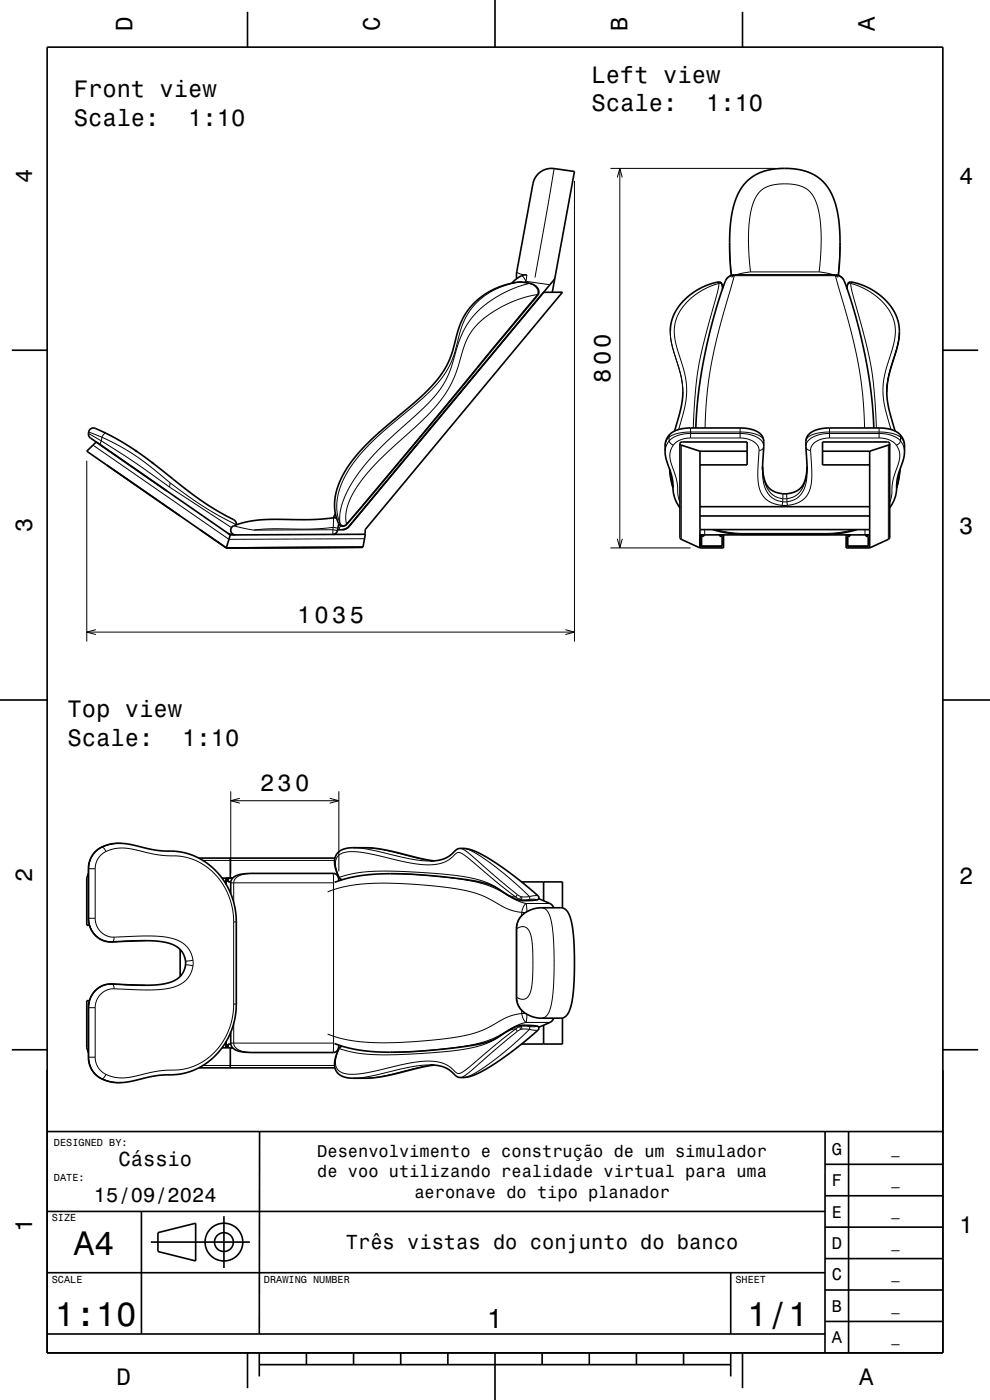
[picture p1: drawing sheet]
<svg xmlns="http://www.w3.org/2000/svg" width="210mm" height="297mm" viewBox="0 0 210 297" stroke-linecap="round" stroke-linejoin="round" font-family="sans-serif">
<g fill="none" stroke="#000" stroke-width=".21">
<path d="M117.5 35.8l-4 23.1M121.9 38.4v97.7M129.5 35.7h35M131 37.7l.5-2 .5 2M131.5 35.7v80.5M109.6 57.7l.3 .2 1.2 .4M109.6 59.9h.2M109.8 59.9a14.6 14.6 0 0 0-12.6 11.8 20.1 20.1 0 0 1-7.4 12.7l-2 1.7a81.6 81.6 0 0 0-11.3 10.2 17.5 17.5 0 0 0-5.1 11.3l.2 1.6 .5 1.7M110.4 59.8v.1M110.4 59.9h.3M110.4 59.9h-.6M110.7 58.5l.3 .3 .6 .9"/>
<path d="M110.7 59.8v.1M110.7 59.9l1.6 .2M111.6 59.7l-.4 .2M111.6 59.7l5 .7M111.8 58.3l-.2 1.4M117.4 59.4l.2 .1M152.1 59.9l.4 .2M152.6 59.8l.4 .3M152.9 59.9l.2 .2M154.8 51.5l.4 6.9M155.8 58.5l-.2 .4a141.8 141.8 0 0 0-5.4 22.5l-.5 5.1-.1 4.3M155.8 58.5a1.81 1.81 0 0 0-1.9 1"/>
<path d="M155.8 58.5h21.4M155.8 58.3v.2M159.2 57.7a36 36 0 0 1 .4-14.2 5.7 5.7 0 0 1 6-4.5h.6a6.7 6.7 0 0 1 6 2.1l.7 1.3 .6 1.7a38.7 38.7 0 0 1 .3 13.6M159.2 57.7l-1.9 .3a2.88 2.88 0 0 0-2.1 .9M159.2 57.7h14.6M173.8 57.7l1.9 .3a3 3 0 0 1 2 .9M177.2 58.5a1.81 1.81 0 0 1 1.8 1M177.2 58.5l.1 .4a136.8 136.8 0 0 1 5.6 23.9l.5 8M177.2 58.3v.2M178.2 51.5l-.4 6.9M180.1 59.9l-.2 .2M180.4 59.8l-.4 .3"/>
<path d="M180.9 59.9l-.4 .2M112.3 60.1l.9 .4 .6 .6 .3 .7-.1 .7M112.3 60.1a21.6 21.6 0 0 0-13.5 9.3l-1.1 2.2-.9 2.6a21.1 21.1 0 0 1-5.4 10.7l-2.7 2.7a88.1 88.1 0 0 0-11.9 11.7 19.2 19.2 0 0 0-4.8 10.7l.1 .9M112.3 60.1h.1M113.9 62.6v.2M113.9 62.6l-24.9 30.1-15.3 18.2M114 62.5l.1 .1M114 62.5a22.9 22.9 0 0 0-13.9 7.7l-1.5 2.9a44 44 0 0 1-3.4 9.3 38.5 38.5 0 0 1-8.4 9.4 59.7 59.7 0 0 0-11 11.4 10.4 10.4 0 0 0-2.3 8M114 62.5l-.1 .1M142.2 70.4l.3 2.8 2 7 .4 3M142.2 70.3l.4 2.9 1.9 6.9 .4 3M152.5 60.1l-.7 3.2a100.7 100.7 0 0 0-4.1 17.9l-.6 9.6"/>
<path d="M152.5 60.1a13.1 13.1 0 0 0-9.2 7.9 11.5 11.5 0 0 0 .8 7.3 19.2 19.2 0 0 1 1.5 9.3l-.5 2.4-1.1 4.1M153 60.1l.2 .7v.6M153 60.1h-.5M153 60.1h.1M153.1 60.1l.1 1.3M153.1 60.1v.1M179.9 60.1l-.2 1.3M179.9 60.1v.1M180 60.1h.5M180 60.1h-.1M180 60.1l-.3 .7v.6M180.5 60.1a13.1 13.1 0 0 1 9.1 7.9 11.4 11.4 0 0 1-.7 7.3 19.1 19.1 0 0 0-1.5 9.3l.5 2.7 1.1 3.8"/>
<path d="M180.5 60.1l.5 2.6a109.3 109.3 0 0 1 4.2 17.9l.7 10.2M190.8 70.3l-.4 2.8-1.9 6.8-.4 3.2M190.8 70.4l-.5 3.1-1.8 6.5-.4 3.2M18.4 97.7v38.4M18.8 92l2.7 1.5M18.8 91.6l2.8 1.2M19.7 94.4l28.9 20 28.7-.1M21.5 93.5l6.9 4.5 7.6 5.3M21.5 93.5l-.2 .6v.3M21.6 92.8l2.3 1a56.6 56.6 0 0 1 12.2 8.6M21.6 92.8l-.1 .7M22.5 91.9l-.4 .1-.5 .8"/>
<path d="M141.9 93.5l.4 .6 .5 .3M141.9 93.5l-.6 1.2-.2 1.1M141.9 92.8l-.6 .8-.2 1M141.9 92.8v.7M142.1 99.6l.2 1.9 .5 2M142.1 99.7l.7 3.5M142.1 92.1l-.2 .7M142.8 94.4l-.6 1.4-.1 1.4 1.4 4.6 .3 3.3 .4 1.4M144.5 94.4v20M146.5 92.9a4.5 4.5 0 0 0-3.7 1.5M146.5 92.9h10.5M146.5 90.8v2.1"/>
<path d="M157 91.6l2.1 .2 1.4 .4 1.2 .6 .3 .8M157 91.6l-11.7 .1-1.9 .3-1.5 .8M157 90.8v.8M157 91.6v.4M157 92.9l1.6 .2 1.3 .6 .8 .8 .3 1.1M157 92l1.8 .1 1.7 .6 1.1 .9 .4 1M157 92h-10.5a6.2 6.2 0 0 0-4.6 1.5M157 92v.9M161 95.6l-.2 5.6 .1 1.5 .4 1.6 .7 1.1 1 .9 1.2 .6 1.7 .3M161.7 99.8l.3 2.7 .8 2 .6 .8 .7 .5 .8 .4 1.1 .2M161.8 99l.3 2.9 .9 2 1.2 1.3 1.8 .6M162 94.8l-.3 .6-.7 .2"/>
<path d="M170.9 94.8l.3 .5 .7 .3M171.2 99l-.3 2.8-.9 2.1-.6 .8-.7 .5-1.8 .6M171.2 99.8l-.2 2.7-.9 2.1-.6 .7-.8 .6-1.8 .5M171.9 95.6l.3 5.8-.2 1.7-.3 1.1-.7 1.2-1.1 .9-1.3 .6-1.5 .3M176 92h10.5a6.2 6.2 0 0 1 4.5 1.5M176 92.9l-1.6 .2-1.4 .6-.8 .9-.3 1M176 92a5.4 5.4 0 0 0-4.9 2l-.2 .6M176 92.9h10.5M176 92v.9M176 91.6l11.6 .1 2.2 .4 1.2 .7M176 91.6l-2.1 .2-1.5 .4-1.1 .6-.3 .8M176 90.8v.8"/>
<path d="M176 91.6v.4M186.5 92.9a4.6 4.6 0 0 1 3.6 1.5M186.5 90.8v2.1M188.4 94.4v20M190.1 94.4l.6 1.3 .1 1.4-1.3 4.7-.3 3.2-.5 1.5M190.8 92.1l.2 .7M190.9 99.7l-.7 3.5M190.9 99.6l-.2 1.8-.5 2.1M191 93.5l.7 1.2 .2 1.1M191 93.5l-.3 .6-.6 .3M191 92.8l.7 .9 .2 .9M191 92.8v.7"/>
<path d="M36 103.3l13.1 8.6M36.1 102.4l4.2 3.1 3.4 2.3 2.9 1.7 3.5 1.8M36.1 102.4l-.1 .9M49.6 111.5l4.3 1M70.6 112.4l-16.7 .1M70.6 112.4v1M70.6 112.4l1 .2M70.7 111.9l-4.2 .3h-8.8l-3.8 .3M70.7 111.9l-.1 .5M70.7 111.9l1 .1M70.7 109.8v2.1M71.7 110.7l.4 .2"/>
<path d="M71.8 111.1l.5 .1M72.1 110.9l.2 .3M72.2 111.5l-.4 .9M73.5 111.2l-.7 .3-.5-.3M73.5 111.2h.1M73.7 110.9l-.2 .3M73.7 110.9h.1M129.5 116.2h17M131 114.3l.5 1.9 .5-1.9M142.8 103v.4M149.5 112.4v1.1M152 112.4l3 .6 2.8 .2"/>
<path d="M157.8 113.2h17.4M157.8 113.2v.1M165.9 107.2h1.2M166 104.7v1.1M166 106.4h.9M166 106.4l-.1 .8M166 105.8h.9M166 105.8v.6M166.9 106.4l.2 .8M166.9 105.8v.6M167 104.7l-.1 1.1M175.2 113.2v.1"/>
<path d="M181 112.4l-2.8 .6-3 .2M183.5 112.4v1.1M190.2 103.2v.1M190.2 103v.4M18.4 134.1h103.5M20.3 133.6l-1.9 .5 1.9 .5M119.9 133.6l2 .5-2 .5M21.5 179.7a5 5 0 0 0-2.7 4.6M21.5 179.7v.1M21.5 179.7h.1M21.6 179.7l-1.1 .8-.7 .7-.6 1-.3 1.2-.1 11.4M21.6 179.7l.4 .2 .5 .8"/>
<path d="M25.1 178.9l-1.8 .2-1.8 .6M25.3 178.9l-1.9 .2-1.8 .6M48.9 167.9v17.4M48.9 169.9h23M50.9 169.3l-2 .6 2 .5M69.9 169.3l2 .6-2 .5M71.9 167.9v17M75 179.8l3.6 .5 8.8 2 3.8 .4M77.5 179.8l3.7 .5 7.5 1.8 3.3 .5M97.6 180l.7 .2 1 .7 10.5 8.9M98.2 180l1.5 .4 2.5 1.4a72.1 72.1 0 0 1 10.1 8.4M18.8 184.3h1.4"/>
<path d="M18.8 194.8l.4 2 1 1.7 1.5 1 .9 .2 1 .1M18.8 184.3v10.5M18.8 194.8l.1 1 .3 1 1.1 1.6 1.5 1.1 1 .2 1 .1M18.8 194.8h.1M20.2 194.8l.3 1.6 .9 1.3 1.3 .9 1.5 .2M20.2 194.8h-1.4M20.2 184.3v10.5M22.5 180.7l1.9-.7 2.1-.1 6.3 1.3 2.6 .3a13.3 13.3 0 0 1 14.1 12.7l.1 1.4M22.5 180.7l-1 .6-.7 .8-.5 1.1-.1 1.1M23.6 199.8h.1M23.8 199.8h-.2M24.2 198.8l6.1-.2 3.8 .1 2.6 .4 2 .9a5.2 5.2 0 0 1 2.2 3.7"/>
<path d="M24.2 198.8l-.1 .7-.3 .3M30.7 199.6l-6.9 .2M30.8 199.6l-7.2 .2M35.9 180.6h.3M43 182.5h28M48.9 187.3h21.8M49.6 195.6v17.4M49.6 195.6h.5M53.9 185.3l-2.6 .3-.9 .4-.6 .5-.2 .7v4.2M69.5 189.2a32.4 32.4 0 0 1 13.7-1.8 73.3 73.3 0 0 1 17.8 2.1 40.2 40.2 0 0 1 6.6 3.3l1.4 .5 1.7 .3M70.7 185.3v2M70.7 187.3v34"/>
<path d="M71.7 185.7l.1 .1M71.8 185.8l.2 .3M71.8 185.8a4.1 4.1 0 0 1-.2-4.1 4.3 4.3 0 0 1 3.9-1 93.4 93.4 0 0 1 11.2 2.3 12.3 12.3 0 0 0 8.3-.4l1.4-1.3a1.19 1.19 0 0 1 1.9 0l11.1 9M71.8 186l.2 .1M72 186.1l.6 .5M72 186.1a30.1 30.1 0 0 1 11.9-1.3l3 .1a71.7 71.7 0 0 1 14.4 1.7 18.7 18.7 0 0 1 6.4 3.2l1 .4 .7 .1M82.9 185.3l8.6 .5a43 43 0 0 1 13.3 2.5l1.5 .8a15.6 15.6 0 0 0 5.3 2.6M109.4 190.3l.8 .5M109.5 197h.1M109.6 197l.9-.4h.7l.6 .3 .5 .7 .6 2.4 .1 4.3-.1 4.3-.6 2.3-.5 .7-.5 .3-.8 .1-.9-.4M109.6 197v14.6M109.8 189.8l.6 .4"/>
<path d="M109.8 189.8l-.4 .5M110.2 190.8l.3 .3M110.2 190.8l.4 .1M110.4 190.2l.3 .1M110.4 190.2l-.2 .6M110.6 190.9l.1 .2M110.7 193.6v.6M110.7 193.6h.8M110.7 190.3l-.1 .6M111.3 193.7a3.9 3.9 0 0 0-1.7 3.3M111.6 191.7l-.6 .6-.3 1.3M111.6 191.7l.2 1.7"/>
<path d="M111.6 191.7h5M112.3 190.2l-1.6 .1M112.3 190.2l.1 .6M112.4 190.8h.9l.6 .1M112.4 190.8l-1.8 .1M114.1 190l-1.8 .2M114.8 192.6l.7 .1 .5 .5 .5 .8 .4 1.1 .4 3.2 .2 5.5-.1 5.6-.4 3.6-.3 1.2-.5 1-.7 .6-.7 .2M18.8 213.8h1.4M18.8 213.8v10.5M18.8 213.8h.1M18.8 213.8l.1 11.4 .3 1.1 .6 1 .8 .9 1 .6M20.2 213.8v10.5"/>
<path d="M23.6 208.8l-1.8 .3-1.6 1-.6 .8-.5 .9-.3 2M23.6 208.8h.1M23.6 208.8l7.2 .2M23.6 208.8h.2M23.8 208.8l-1.9 .3-.9 .4-.7 .7-1.1 1.6-.4 2M23.8 208.8l6.9 .2M23.8 208.8l.3 .3 .1 .7M24.2 209.8l-1.6 .2-1.2 .9-.9 1.3-.3 1.6M39.3 204.7l1.6 .2M40.9 203.7v1.2M40.9 204.9a5.7 5.7 0 0 1-5.4 4.8l-4.2 .3-7.1-.2M40.9 203.7l-1.6 .2"/>
<path d="M49.6 213a13.6 13.6 0 0 1-12 14l-4 .2-5.3 1.2-2.1 .3-2-.2-1.7-.6M49.6 213h.5M49.6 217.2v4.1l.2 .8 .6 .5 .8 .4 2.7 .3M109.4 218.3l.4 .5M109.4 218.3l-11.1 9a1.19 1.19 0 0 1-1.9 0 7 7 0 0 0-6.2-2.2 58.7 58.7 0 0 0-11.1 2.2 12.4 12.4 0 0 1-6.4 .3 2.46 2.46 0 0 1-1.4-3.4l.5-1.4M109.4 218.3a4.8 4.8 0 0 0-2.7 1.1 19.7 19.7 0 0 1-10.3 3.5l-1.7 .2a87.9 87.9 0 0 1-19.2 .3l-3.5-1M109.5 211.6h.1M109.6 211.6a3.9 3.9 0 0 0 1.7 3.3M109.8 218.8l-10.5 8.9-1 .7-.7 .2M110.2 217.8l.2 .6M110.2 217.8l-.8 .5M110.4 218.4l-.6 .4"/>
<path d="M110.5 217.5l-.3 .3M110.6 217.7l1.8 .1M110.6 217.7l.1 .6M110.6 217.7l-.4 .1M110.7 215l.3 1.2 .6 .7M110.7 215a13.8 13.8 0 0 0-6.5 2.7 24 24 0 0 1-9.9 2.7 74.3 74.3 0 0 1-20 .3l-2.7-.6-2.1-.7M110.7 214.3v.7M110.7 215h.8M110.7 217.5l-.1 .2M110.7 218.3l1.6 .1M110.7 218.3l-.3 .1M111.6 216.9a19.2 19.2 0 0 0-5.8 2.9 27.5 27.5 0 0 1-10.5 2.6l-6.8 .6-5.6 .2"/>
<path d="M111.6 216.9h5M111.8 215.2l-.2 1.7M112.3 218.4l1.8 .1M112.3 218.4l-2 1.9a44.2 44.2 0 0 1-10.9 8l-1.2 .3M112.4 217.8l-.1 .6M113.9 217.7l-.6 .1h-.9M18.8 224.3h1.4M18.8 224.3l.1 1.3 .6 1.4 .9 1 1.1 .8M20.2 224.3l.1 1.1 .5 1 .7 .8 1 .7M21.5 228.8h.1M21.5 228.8l1.9 .7 1.7 .2M21.6 228.8l1.9 .7 1.8 .2"/>
<path d="M22.5 227.9l-.5 .8-.4 .1M35.9 228h.3M43 226h28M48.9 221.3h21.8M70.7 221.3v2M71.8 222.8l-.1 .1M72 222.4l-.2 .4M72 222.4l-.2 .2M72.6 221.9l-.6 .5M91.2 225.9l-3.8 .4-8.8 2-3.6 .4M92 225.9l-3.3 .6-7.7 1.9-3.5 .3"/>
</g>
<g fill="none" stroke="#000" stroke-width=".35">
<path d="M10 10h190v277h-190zM52.5 2.5v7.5M105 0v10M157.5 2.5v7.5M109.6 59.1v-1.4l3.4-18.7a4 4 0 0 1 4.5-3.2l4.4 .6-4.7 25.6M110.7 59.8h.1M111.8 58.3l-.8 .1-.8 .3-1.7 1.4M117.6 59.2l-43.5 52.5-1 .6-1.5 .1M153.9 59.5a105.1 105.1 0 0 0-6.3 31.3M153.9 59.5a2 2 0 0 1 1.9-1.2h21.4a2 2 0 0 1 1.8 1.2M153.9 59.5h.1M155.1 58.4l-.3-3.7v-3.7l.3-4.9a11.9 11.9 0 0 1 4.1-8.3l2-1.2 2.2-.6a13.3 13.3 0 0 1 10.1 1.6l1.6 1.5 1.2 1.8a27.9 27.9 0 0 1 1.9 13.1l-.4 4.4"/>
<path d="M179 59.5h.1M179 59.5a105.1 105.1 0 0 1 6.4 31.3M2.5 74.3h7.5M100.5 64.3a15.1 15.1 0 0 1 9.8-4.5l2.2 .3 1.1 .5 .7 1v.6l-.2 .4-24.2 29.2-16.3 19.4-.4 .3-.5 .1-.5-.1-.3-.4a10.5 10.5 0 0 1 .5-9.7 33.9 33.9 0 0 1 9-10.5l2.2-1.9a56 56 0 0 0 9.2-8.5 19.9 19.9 0 0 0 4.1-9.5 13.8 13.8 0 0 1 3.6-6.7zM115.3 62h4l-41.8 50.4-.1 .9M153.3 61.3l-.1-.8-.3-.5-.8-.1-2.9 1-1.7 .9-1.5 1-1.7 1.8-1.2 1.8-.7 2-.2 2M179.7 61.3l.2-1.1 .2-.3 .4-.1 2.3 .6 2.1 1 1.6 1.1 1.7 1.6 1.2 1.6 .8 1.6 .5 2v2.4l-.5 2.3-1.7 5.9-.4 3.3M200 74.3h7.5M18.4 95.7l2-1.9 28.5 19.7-.9 2.7zM21.3 94.4l-2.1-1.5a1.18 1.18 0 0 1-.2-1.7 1.18 1.18 0 0 1 1.7-.1l3.7 1.8 3.9 2.3 4 3 9.5 7.3 3.3 2.3 3.4 1.9a1.91 1.91 0 0 1 1.6 1.6M28.7 95.5l.4 .3M32.2 98.1l.4 .3"/>
<path d="M142.1 99.6l.2 1.9 .5 2M144.2 94.1l.3 .3 4 1.3M144.2 94.1l.1-.2 .4-.1h13.8v4.8h-10M144.2 94.1v20l.3 .3 4 1.8M144.9 83.1l-.4 3.3-1.4 5M144.9 83.1h.1M148.5 95.7v20.5M148.5 95.7h10M161.7 99.8l.3-6.5-.5-1-1-.8-1.3-.5-1.7-.2h-11l-1.7 .1-1.4 .4-1.1 .7-.8 .9-.4 1.1 .1 2.9 1.3 4.1 .3 2.2M161.8 99l.3 2.7 .9 1.7 1.4 .9 2.1 .5 2.2-.5 .8-.5 .6-.6 .8-1.7 .3-2.5M171.2 99.8l-.2-6.5 .4-1 1.1-.8 1.3-.5 1.7-.2h11l1.7 .1 1.4 .4 1.1 .7 .8 1 .3 1v2.7l-1.4 4.4-.2 2.1M174.5 95.7h10"/>
<path d="M184.5 95.7v20.5M188.1 83.1l.4 3.5 1.4 4.8M188.1 83.1h.1M188.7 94.1v19.9l-.3 .4-3.9 1.8M188.7 94.1l-.2-.3h-.3h-13.7v4.8h10M188.7 94.1l-.3 .3-3.9 1.3M190.9 99.6l-.2 1.8-.5 2.1M48.4 113.2l.4 .1h.5M48.9 113.5l28.6-.2-.5 2.8-29.1 .1M71.1 109l-.4 .9M71.4 110l-.5-.2a78.5 78.5 0 0 1-13.2 .4h-1.7a16.4 16.4 0 0 0-6.8 1.6 1 1 0 0 0-.2 1.1 1 1 0 0 0 .9 .6M71.9 111.1l-.5 1.8-.3 .4-.5 .1"/>
<path d="M142.8 103l.2 2.4 .5 1.2 .7 1.1M148.5 109.5h36M148.5 112.4h36M148.5 107.5h36M148.8 115.8h4.4M151.2 112.4l3.1 .7 3.2 .2h18.5l2.9-.3 2.8-.6M152.7 113.5v.3h.5v2.1h-4.4v-2.1h.5v-.3h-.8h36h-.8v.3h.5v2.1h-4.4v-2.1h.5v-.3M153.5 113.5v2.7h-5M179.5 113.5v2.7h5M179.8 115.8h4.4M190.2 103v1.2l-.3 1.3-1.2 2.2M0 148.5h10"/>
<path d="M200 148.5h10M18.8 185.2l-.4 1.1v10h.6M30.7 199.6l3.2 .1 2.3 .5 1.7 .9 1 1.3a4.2 4.2 0 0 1-.5 4.6l-1.1 .8-1.7 .7-2.3 .4-2.6 .1M30.8 199.6h.1M35.8 180.6a14.5 14.5 0 0 1 14.3 15v17.4a14.5 14.5 0 0 1-14.3 15M35.9 180.6l-3.4-.3-5.8-1.3h-2.7l-1.7 .4-1.5 .8-1.2 1.2-.6 1.5-.2 1.3v10.7l.2 1.6 .7 1.3 1.4 1.3 1.7 .7 8-.2M42.2 182h28.9M47.1 186.3h2.3M47.9 186.3v1.2M48.4 186.3v.8M48.7 182l.2 .5v3.8M49 187.1h-.6v-.5h-.4v1"/>
<path d="M71.8 186.3h.2M71.9 186.9l-.3-1.2-.8-.4-19.1 .1-1.6 .4-.9 .7-.3 .7v2.4M91.2 182.7l1.7-.2 1.2-.3 1.3-.6 1.6-1.4 1.2-.2 1.4 .2 1.5 .5 4 2.3a53.4 53.4 0 0 1 9.2 7.3l-.1 .4-.3 .2-3.5 .1-2-.7-3.7-2.3-1.9-.7-5.6-.9-8.2-.8-5.8-.3-4.8 .2-4 .7-3.4 1M92.1 182.6l-2.2-.3-9.4-2.2-2.9-.3-4.1 .2-1 .3-.7 .5-.5 .7-.3 .9v1l.4 1.6 .5 1.2 .6 .4M110.6 187.1h8.7v5.5M110.8 194.1l1.4-.9 1.7-.6h5.1l.7 .2 .8 .8 .6 1.4 .4 2.1 .3 3v5.4l-.2 4.7-.5 3.1-.7 1.8-.5 .6-.8 .3h-4.9l-1.3-.3-1-.5a4.1 4.1 0 0 1-2.4-3.6l.1-14.8 .3-1.4zM114.3 190.6l1.7 .8a2.19 2.19 0 0 1 1.5 1.2M115.3 187.1v4M19 212.3h-.6v10l.4 1M30.8 209l-8.1-.2-1.7 .7-1.3 1.3-.7 1.3-.2 1.5v10.8l.2 1.3 .6 1.5 1.1 1.1 1.6 .9 1.6 .4h3l5.6-1.3 3.4-.3M30.8 209h.1M38.2 201.4v5.7"/>
<path d="M48.9 219v2.4l.3 .6 .8 .8 1.7 .4 19.1 .1 .5-.2 .3-.3 .3-1.1M115.3 217.5v4M117.5 216a3.9 3.9 0 0 1-2.6 1.6l-.6 .3M119.3 216v5.5h-8.7M2.5 222.7h7.5M42.2 226.5h28.9M47.1 222.3h2.3M47.9 221.1v1.2M48 221v1h.4v-.5h.6M48.4 221.5v.8M48.9 222.3v3.8l-.2 .4M71 221.4l3.4 1 4 .6 4.5 .2 5.4-.2 8.2-.7 5.8-1 2.4-.8 3.8-2.3 2-.7 3.4 .2 .4 .3-.2 .5a54.6 54.6 0 0 1-13.5 9.6l-1.6 .4-1.7 .1-.6-.3-1.4-1.3-.9-.5-1.4-.4-1.8-.2"/>
<path d="M71.8 222.3h.2M72.5 221.9l-.6 .5-.5 1.2-.4 1.5v1.2l.3 .9 .5 .6 .8 .5 1 .3 4.2 .1 2.4-.2 3.2-.6 6.1-1.5 2.6-.4M175 240v47M180 240v47M200 222.7h7.5M10 257h165M10.1 240.1h190M30 257v26M47.5 258v11M55.1 240l-.1 43M175 253.7h25M175 247h25"/>
<path d="M10 270h165M32 263.5h21M33.5 261.5l8-2v8l-8-2zM155 270v13M175 273.7h25M175 267h25M175 260.3h25M10 283h165M52.5 287v7.5M55 289.5h100M55 287v5M65 287v2.5"/>
<path d="M75 287v2.5M85 287v2.5M95 287v2.5M105 287v10M115 287v2.5M125 287v2.5M135 287v2.5M145 287v2.5M155 287v5M157.5 287v7.5M175 280.3h25"/>
<circle cx="47.5" cy="263.5" r="2"/>
<circle cx="47.5" cy="263.5" r="4"/>
</g>
<g font-size="7.2">
<text x="15.7" y="266.3">A4</text>
<text x="11.7" y="281.3">1:10</text>
<text x="158.5" y="281.3">1/1</text>
</g>
<text font-size="5.8" x="103.3" y="281.6">1</text>
<g font-size="5">
<text x="28.1" y="6.5" transform="rotate(-90 28.1 6.5)">D</text>
<text x="80.6" y="6.5" transform="rotate(-90 80.6 6.5)">C</text>
<text x="133.1" y="6.5" transform="rotate(-90 133.1 6.5)">B</text>
<text x="185.6" y="6.5" transform="rotate(-90 185.6 6.5)">A</text>
<text x="125.5" y="17.6">Left view</text>
<text x="15.6" y="20.6">Front view</text>
<text x="125.5" y="23.6">Scale:</text>
<text x="149.8" y="23.6">1:10</text>
<text x="15.6" y="26.6">Scale:</text>
<text x="39.9" y="26.6">1:10</text>
<text x="6.8" y="38.7" transform="rotate(-90 6.8 38.7)">4</text>
<text x="203.5" y="39">4</text>
<text x="129.5" y="81.2" transform="rotate(-90 129.5 81.2)">800</text>
<text x="6.8" y="112.9" transform="rotate(-90 6.8 112.9)">3</text>
<text x="203.5" y="113.2">3</text>
<text x="63" y="132.1">1035</text>
<text x="14.3" y="152.1">Top view</text>
<text x="14.3" y="158.2">Scale:</text>
<text x="38.6" y="158.2">1:10</text>
<text x="55.2" y="167.9">230</text>
<text x="6.8" y="187.1" transform="rotate(-90 6.8 187.1)">2</text>
<text x="203.5" y="187.4">2</text>
<text x="6.8" y="261.3" transform="rotate(-90 6.8 261.3)">1</text>
<text x="203.5" y="261.6">1</text>
<text x="24.7" y="293.8">D</text>
<text x="182.2" y="293.8">A</text>
</g>
<g font-size="4.3">
<text x="25.1" y="247.4">Cássio</text>
<text x="19.9" y="254.9">15/09/2024</text>
<text x="73.4" y="265.1">Três vistas do conjunto do banco</text>
</g>
<g font-size="3.6">
<text x="67.3" y="245.4">Desenvolvimento e construção de um simulador</text>
<text x="176.4" y="245">G</text>
<text x="67.3" y="249.8">de voo utilizando realidade virtual para uma</text>
<text x="176.4" y="251.6">F</text>
<text x="87.9" y="254.1">aeronave do tipo planador</text>
<text x="176.4" y="258.3">E</text>
<text x="176.4" y="265">D</text>
<text x="176.4" y="271.6">C</text>
<text x="176.4" y="278.3">B</text>
<text x="176.4" y="285">A</text>
</g>
<g font-size="2.9">
<text x="189.1" y="244.7">_</text>
<text x="189.1" y="251.4">_</text>
<text x="189.1" y="258">_</text>
<text x="189.1" y="264.7">_</text>
<text x="189.1" y="271.4">_</text>
<text x="189.1" y="278">_</text>
<text x="189.1" y="284.7">_</text>
</g>
<g font-size="2.2">
<text x="11.5" y="243">DESIGNED BY:</text>
<text x="11.5" y="250.5">DATE:</text>
<text x="11" y="259.1">SIZE</text>
<text x="11" y="272.1">SCALE</text>
<text x="56" y="272.1">DRAWING NUMBER</text>
<text x="156" y="272.1">SHEET</text>
</g>
</svg>
